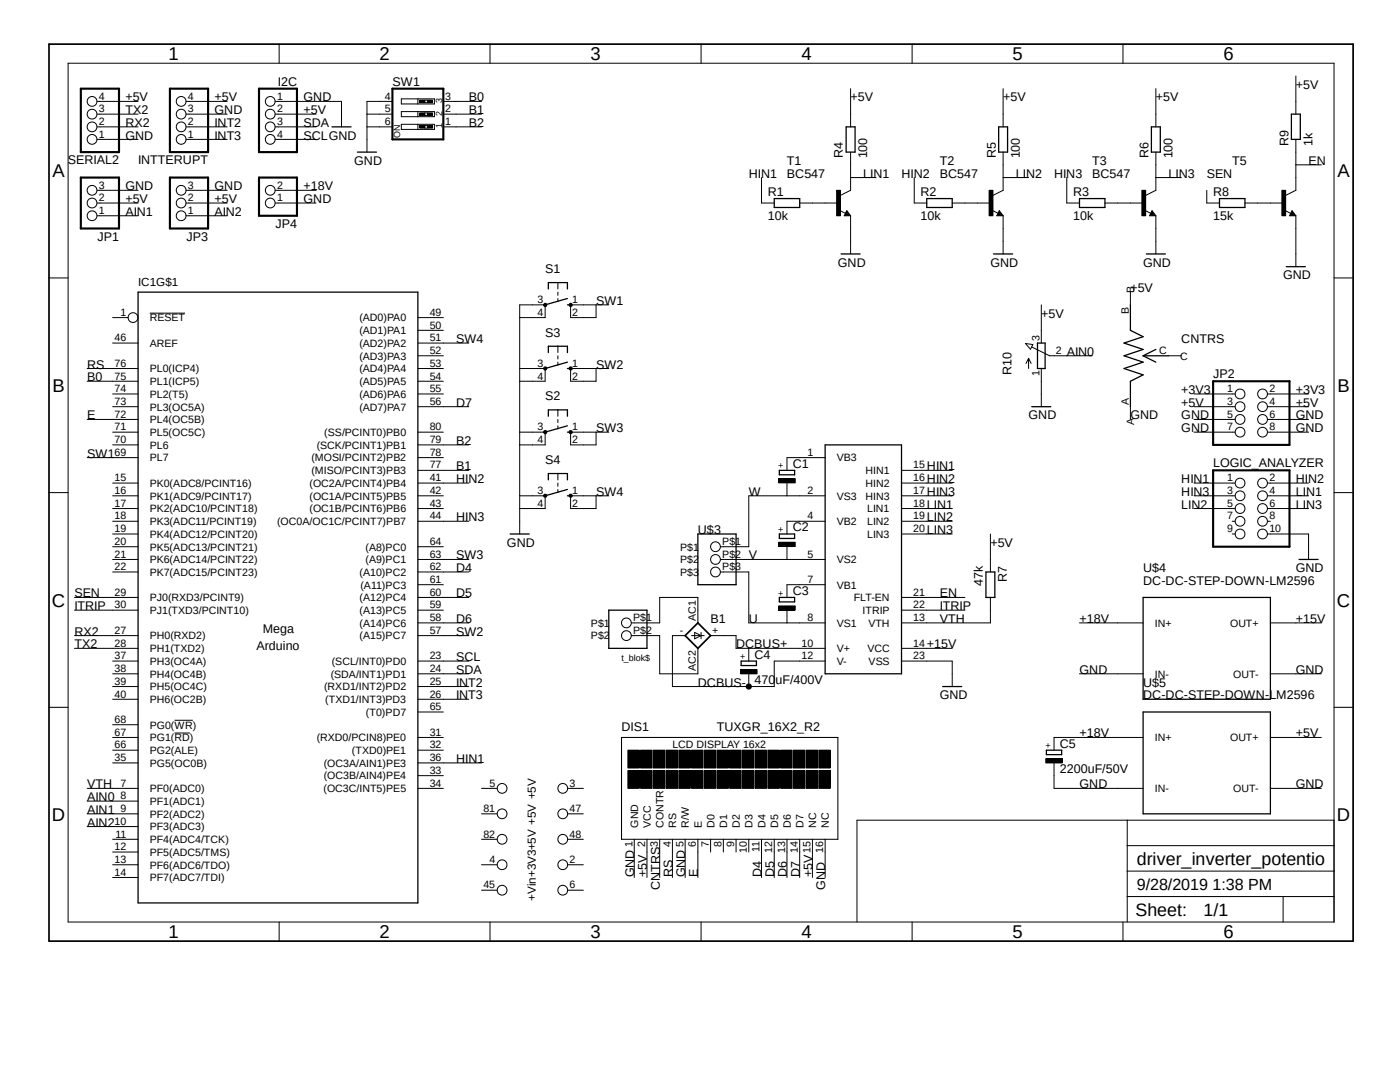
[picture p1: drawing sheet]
<svg xmlns="http://www.w3.org/2000/svg" width="279mm" height="216mm" viewBox="0 0 279 216" stroke-linecap="round" stroke-linejoin="round" font-family="sans-serif">
<path d="M9.2 8.4l261.2 179.9M270.4 8.4l-261.2 179.9" fill="none" stroke="#fff" stroke-width=".2"/>
<g fill="none" stroke="#000" stroke-width=".25">
<path d="M66.3 25.3h3.8M71.3 30.4h3.8M154.5 39.6h5.1v1.8h-5.1zM168.9 25.3h1.7v5.1h-1.7zM185 39.6h5v1.8h-5zM199.3 25.3h1.8v5.1h-1.8zM215.4 39.6h5.1v1.8h-5.1zM229.8 25.3h1.8v5.1h-1.8zM243.4 39.6h5.1v1.8h-5.1zM257.7 22.8h1.8v5h-1.8zM27.6 58.3h55.8v121.9h-55.8zM109.4 57.7v-1.3h3.8v1.3"/>
<path d="M113.2 59.6l-4.4 1.2M167.9 50.7h3.8M169 42.5l.1 .3h-.4l.3-.5 .5 .6h-.8M198.3 50.7h3.8M199.4 42.5l.2 .3h-.4l.2-.5 .5 .6h-.7M228.8 50.7h3.8M229.9 42.5l.1 .3h-.3l.2-.5 .5 .6h-.7M256.7 53.2h3.8M257.9 42.5l.1 .3h-.4l.3-.5 .5 .6h-.8M109.4 70.4v-1.3h3.8v1.3M113.2 73.5h.7M113.2 60.8h.7"/>
<path d="M113.2 72.3l-4.4 1.2M207.1 68.5h1.5v5h-1.5zM225.6 60.8v5.1l2.5 1.3-3.8 1.3 3.8 1.2-3.8 1.3 3.8 1.3-3.8 1.2 3.8 1.3-2.5 1.3v5.1M228.1 71h5.1M228.1 71l2.6 1.3M230.7 69.7l-2.6 1.3M109.4 83.1v-1.3h3.8v1.3M109.4 95.8v-1.3h3.8v1.3M113.2 86.2h.7M113.2 85l-4.4 1.2M113.2 98.9h.7M113.2 97.7l-4.4 1.2"/>
<path d="M155.5 93.9h3.1v.8h-3.1zM164.7 88.8h15.2v45.7h-15.2zM205.9 81.2h3.8M101.8 106.6h3.8M139.3 106.6h7.6v10.1h-7.6zM155.5 106.6h3.1v.8h-3.1zM155.5 119.2h3.1v.9h-3.1zM196.8 114.1h1.7v5.1h-1.7zM228.1 119.2h25.4v20.3h-25.4zM259.2 111.6h3.9M121.5 121.8h7.6v7.6h-7.6zM147.9 131.9h3.1v.9h-3.1z"/>
<path d="M188.1 137h3.8M208.8 149.7h3.1v.9h-3.1zM228.1 142.1h25.4v20.3h-25.4z"/>
</g>
<g fill="none" stroke="#000" stroke-width=".2">
<path d="M13.6 12.6h252.6v171.4h-252.6zM55.7 8.8v3.8M80.1 19.7h6.6v1h-6.6zM83.4 19.7v1M83.8 20h1v.5h-1zM84.8 20h.5M85.3 20h1v.5h-1zM97.8 8.8v3.8M139.9 8.8v3.8M169.8 17.7v7.6M182 8.8v3.8M200.2 17.7v7.6"/>
<path d="M224.1 8.8v3.8M230.7 17.7v7.6M258.6 15.2v7.6M19.4 27.8h8.2M19.4 25.3h8.2M19.4 22.8h8.2M19.4 20.2h8.2M19.4 38h8.2M37.1 27.8h8.2M37.1 25.3h8.2M37.1 22.8h8.2M37.1 20.2h8.2"/>
<path d="M37.1 38h8.2M54.9 27.8h8.2M54.9 25.3h8.2M54.9 22.8h8.2M54.9 20.2h13.3v5.1M54.9 38h8.2M73.2 25.3h5.1M73.2 22.8h5.1M78.3 20.2h-5.1v10.2M80.1 22.3h6.6v1h-6.6zM80.1 24.8h6.6v1h-6.6zM83.4 22.3v1"/>
<path d="M83.4 24.8v1M83.8 22.5h1v.5h-1zM83.8 25.1h1v.5h-1zM84.8 20.5h.5M84.8 22.5h.5M84.8 23h.5M84.8 25.1h.5M84.8 25.6h.5M85.3 22.5h1v.5h-1zM85.3 25.1h1v.5h-1zM88.5 25.3h7.6M88.5 22.8h7.6"/>
<path d="M88.5 20.2h7.6M152 35.4v5.1h2.5M167 38h.7v5.1h-.7zM169.8 30.4v7.6l-2.1 1M169.8 35.4h5M182.5 35.4v5.1h2.5M197.4 38h.8v5.1h-.8zM200.2 30.4v7.6l-2 1M200.2 35.4h5.1M212.9 35.4v5.1h2.5M227.9 38h.7v5.1h-.7zM230.7 30.4v7.6l-2.1 1"/>
<path d="M230.7 35.4h5.1M240.8 38v2.5h2.6M255.8 38h.8v5.1h-.8zM258.6 27.8v10.2l-2 1M258.6 32.9h5.1M9.8 55.5h3.8M19.4 43.1h8.2M19.4 40.5h8.2M37.1 43.1h8.2M37.1 40.5h8.2M54.9 40.5h8.2M111.3 56.4v1.3"/>
<path d="M111.3 58.3v.6M111.3 59.6v.6M159.6 40.5h7.6M167.5 42l1.2 .6M169 42l.8 1.1h-1.3zM169.8 43.1v7.6M190 40.5h7.7M198 42l1.2 .6M199.4 42l.8 1.1h-1.3zM200.2 43.1v7.6M220.5 40.5h7.6M225.6 58.3v2.5"/>
<path d="M228.4 42l1.3 .6M229.9 42l.8 1.1h-1.3zM230.7 43.1v7.6M248.5 40.5h7.6M256.4 42l1.2 .6M257.9 42l.7 1.1h-1.3zM258.6 43.1v10.1M266.2 55.5h3.8M17.4 76.1h10.2M17.4 73.5h10.2M22.5 78.6h5.1M22.5 68.5h5.1"/>
<path d="M22.5 63.4h3.1M29.9 62.5h7M83.4 78.6h5.1M83.4 76.1h5.1M83.4 73.5h5.1M83.4 71h5.1M83.4 68.5h10.2M83.4 65.9h5.1M83.4 63.4h5.1M103.7 73.5h5.1v2.6h-5.1M103.7 63.4h5.1v-2.6h-5.1v45.8M108.6 60.6l.2-.1 .3 .1v.5h-.5l-.1-.3z"/>
<path d="M108.6 73.3h.5v.4l-.3 .2-.2-.2-.1-.2zM111.3 69.1v1.3M111.3 71v.6M111.3 72.3v.6M113.7 60.6l.2-.1 .2 .1v.5h-.4l-.2-.3zM113.7 73.3h.4v.4l-.2 .2-.2-.2-.2-.2zM119 73.5v2.6h-5.1v-2.6h7.6M119 60.8v2.6h-5.1v-2.6h7.6M204.6 68.5l1.5 .2-.4 1zM205.3 71.5v2M205.3 71.5l-.5 1M205.3 71.5l.5 1"/>
<path d="M206 69.3l3.5 1.7h8.5M207.8 60.8v7.7M207.8 73.5v7.7M233.2 71h2.6M238.3 78.6h8.2M253 78.6h8.2M9.8 98.3h3.8M17.4 83.7h10.2M17.4 91.3h10.2M22.5 96.4h5.1M22.5 98.9h5.1M22.5 81.2h5.1"/>
<path d="M22.5 88.8h5.1M22.5 86.2h5.1M83.4 93.9h10.2M83.4 96.4h10.2M83.4 98.9h5.1M83.4 81.2h10.2M83.4 88.8h10.2M83.4 86.2h5.1M83.4 91.3h5.1M103.7 98.9h5.1v2.6h-5.1M103.7 86.2h5.1v2.6h-5.1M108.6 86h.5v.4l-.3 .2-.2-.2-.1-.2z"/>
<path d="M108.6 98.7h.5v.4h-.5l-.1-.2zM111.3 81.8v1.3M111.3 83.7v.6M111.3 85v.6M111.3 94.5v1.3M111.3 96.4v.6M111.3 97.7v.6M113.7 86h.4v.4l-.2 .2-.2-.2-.2-.2zM113.7 98.7h.4v.4h-.4l-.2-.2zM119 98.9v2.6h-5.1v-2.6h7.6M119 86.2v2.6h-5.1v-2.6h7.6M155.4 95.5h3.3v.9h-3.3z"/>
<path d="M157.1 96.4v2.5M164.7 98.9h-15.3v10.2h-5.6M164.7 91.3h-7.6v2.6M179.9 93.9h10.1M179.9 96.4h10.1M179.9 98.9h10.1M225.6 81.2v2.5M238.3 96.4h8.2M238.3 98.9h8.2M238.3 81.2h8.2M238.3 86.2h8.2M238.3 83.7h8.2"/>
<path d="M253 96.4h8.2M253 98.9h8.2M253 81.2h8.2M253 86.2h8.2M253 83.7h8.2M266.2 98.3h3.8M14.9 119.2h12.7M22.5 101.5h5.1M22.5 104h5.1M22.5 106.6h5.1M22.5 109.1h5.1M22.5 111.6h5.1"/>
<path d="M22.5 114.1h5.1M83.4 101.5h5.1M83.4 104h10.2M83.4 119.2h10.2M83.4 109.1h5.1M83.4 111.6h10.2M83.4 114.1h10.2M83.4 116.7h5.1M143.8 111.6h20.9M143.8 114.1h5.6v10.2h15.3M155.4 108.2h3.3v.9h-3.3zM157.1 109.1v2.5"/>
<path d="M164.7 104h-7.6v2.6M164.7 116.7h-7.6v2.5M179.9 101.5h10.1M179.9 104h10.1M179.9 119.2h12.7M179.9 106.6h10.1M197.7 119.2v5.1h-17.8M197.7 106.6v7.5M238.3 101.5h8.2M245.9 104h.6M245.9 106.6h.6M253 101.5h8.2"/>
<path d="M253 104h.5M253 106.6h8.2v5M14.9 126.8h12.7M14.9 129.4h12.7M14.9 121.8h12.7M22.5 134.5h5.1M22.5 137h5.1M22.5 139.5h5.1M22.5 131.9h5.1M83.4 126.8h10.2M83.4 134.5h10.2M83.4 137h10.2"/>
<path d="M83.4 139.5h10.2M83.4 121.8h5.1M83.4 124.3h10.2M83.4 131.9h10.2M126 126.8h5.7v7.7h7.6v-5.1M126 124.3h5.7v-5.1h7.6v5.1M136.7 126.8h-2.5v10.2h20.3v-5.1h10.2M138 126.8h2.5M138.6 126.2l1.3 .6-1.3 .7zM139.9 126.2v1.3M141.8 126.8h5.1v2.6h17.8M147.8 133.6h3.3v.9h-3.3z"/>
<path d="M149.4 129.4v2.5M149.4 134.5v2.5M155.4 120.9h3.3v.9h-3.3zM157.1 121.8v2.5M179.9 129.4h10.1M179.9 121.8h12.7M179.9 131.9h10.1v5.1M215.4 134.5h12.7M215.4 124.3h12.7M253.5 134.5h10.2M253.5 124.3h10.2M9.8 141.1h3.8"/>
<path d="M17.4 157.3h10.2M17.4 159.9h10.2M22.5 147.2h5.1M22.5 149.7h5.1M22.5 152.2h5.1M22.5 144.6h5.1M34.8 143.7h3.7M34.8 146.3h3.1M83.4 157.3h5.1M83.4 142.1h5.1M83.4 147.2h5.1M83.4 149.7h5.1"/>
<path d="M83.4 152.2h12.7M83.4 154.8h5.1M96.1 157.3h3.1M113.3 157.3h3.1M125.3 149.7h2.3v3.5h-2.3zM125.3 153.8h2.3v3.5h-2.3zM127.8 149.7h2.3v3.5h-2.3zM127.8 153.8h2.3v3.5h-2.3zM130.4 149.7h2.3v3.5h-2.3zM130.4 153.8h2.3v3.5h-2.3zM132.9 149.7h2.3v3.5h-2.3zM132.9 153.8h2.3v3.5h-2.3z"/>
<path d="M135.5 149.7h2.3v3.5h-2.3zM135.5 153.8h2.3v3.5h-2.3zM138 149.7h2.3v3.5h-2.3zM138 153.8h2.3v3.5h-2.3zM140.5 149.7h2.3v3.5h-2.3zM140.5 153.8h2.3v3.5h-2.3zM143.1 149.7h2.3v3.5h-2.3zM143.1 153.8h2.3v3.5h-2.3zM145.6 149.7h2.3v3.5h-2.3zM145.6 153.8h2.3v3.5h-2.3zM148.2 149.7h2.3v3.5h-2.3zM148.2 153.8h2.3v3.5h-2.3z"/>
<path d="M150.7 149.7h2.3v3.5h-2.3zM150.7 153.8h2.3v3.5h-2.3zM153.2 149.7h2.3v3.5h-2.3zM153.2 153.8h2.3v3.5h-2.3zM155.8 149.7h2.3v3.5h-2.3zM155.8 153.8h2.3v3.5h-2.3zM158.3 149.7h2.3v3.5h-2.3zM158.3 153.8h2.3v3.5h-2.3zM160.9 149.7h2.3v3.5h-2.3zM160.9 153.8h2.3v3.5h-2.3zM163.4 149.7h2.3v3.5h-2.3zM163.4 153.8h2.3v3.5h-2.3z"/>
<path d="M208.7 151.4h3.3v.8h-3.3zM210.4 152.2v5.1h17.7M228.1 147.2h-17.7v2.5M253.5 157.3h10.2M253.5 147.2h10.2M266.2 141.1h3.8M17.4 164.9h10.2M17.4 162.4h10.2M22.5 167.5h5.1M22.5 170h5.1M22.5 172.6h5.1M22.5 175.1h5.1"/>
<path d="M96.1 167.5h3.1M96.1 162.4h3.1M96.1 172.6h3.1M96.1 177.6h3.1M113.3 167.5h3.1M113.3 162.4h3.1M113.3 172.6h3.1M113.3 177.6h3.1M126.6 167.5v7.6M129.1 167.5v7.6M131.7 167.5v7.6M134.2 167.5v7.6"/>
<path d="M136.7 167.5v7.6M139.3 167.5v7.6M141.8 167.5v2.5M144.4 167.5v2.5M146.9 167.5v2.5M149.4 167.5v2.5M152 167.5v7.6M154.5 167.5v7.6M157.1 167.5v7.6M159.6 167.5v7.6M162.1 167.5v7.6M164.7 167.5v7.6"/>
<path d="M225 178.9h41.2M225 163.7v20.3M225 173.8h41.2M225 168.7h41.2M256.1 178.9v5.1M266.2 163.7h-95.2v20.3M55.7 184v3.8M97.8 184v3.8M139.9 184v3.8M182 184v3.8M224.1 184v3.8"/>
<circle cx="18.4" cy="27.8" r=".98"/>
<circle cx="18.4" cy="20.2" r=".98"/>
<circle cx="18.4" cy="38" r=".98"/>
<circle cx="18.4" cy="22.8" r=".98"/>
<circle cx="18.4" cy="25.3" r=".98"/>
<circle cx="36.1" cy="22.8" r=".98"/>
<circle cx="36.1" cy="20.2" r=".98"/>
<circle cx="36.1" cy="27.8" r=".98"/>
<circle cx="36.1" cy="25.3" r=".98"/>
<circle cx="36.1" cy="38" r=".98"/>
<circle cx="53.9" cy="25.3" r=".98"/>
<circle cx="53.9" cy="22.8" r=".98"/>
<circle cx="53.9" cy="27.8" r=".98"/>
<circle cx="53.9" cy="20.2" r=".98"/>
<circle cx="53.9" cy="38" r=".98"/>
<circle cx="18.4" cy="43.1" r=".98"/>
<circle cx="18.4" cy="40.5" r=".98"/>
<circle cx="36.1" cy="43.1" r=".98"/>
<circle cx="36.1" cy="40.5" r=".98"/>
<circle cx="53.9" cy="40.5" r=".98"/>
<circle cx="26.5" cy="63.4" r=".98"/>
<circle cx="247.5" cy="78.6" r=".98"/>
<circle cx="252" cy="78.6" r=".98"/>
<circle cx="247.5" cy="98.9" r=".98"/>
<circle cx="247.5" cy="86.2" r=".98"/>
<circle cx="247.5" cy="96.4" r=".98"/>
<circle cx="247.5" cy="83.7" r=".98"/>
<circle cx="247.5" cy="81.2" r=".98"/>
<circle cx="252" cy="98.9" r=".98"/>
<circle cx="252" cy="86.2" r=".98"/>
<circle cx="252" cy="83.7" r=".98"/>
<circle cx="252" cy="96.4" r=".98"/>
<circle cx="252" cy="81.2" r=".98"/>
<circle cx="142.8" cy="111.6" r=".98"/>
<circle cx="142.8" cy="114.1" r=".98"/>
<circle cx="142.8" cy="109.1" r=".98"/>
<circle cx="247.5" cy="104" r=".98"/>
<circle cx="247.5" cy="106.6" r=".98"/>
<circle cx="247.5" cy="101.5" r=".98"/>
<circle cx="252" cy="104" r=".98"/>
<circle cx="252" cy="106.6" r=".98"/>
<circle cx="252" cy="101.5" r=".98"/>
<circle cx="125" cy="126.8" r=".98"/>
<circle cx="125" cy="124.3" r=".98"/>
<circle cx="149.4" cy="137" r=".51"/>
<circle cx="100.2" cy="157.3" r=".98"/>
<circle cx="112.3" cy="157.3" r=".98"/>
<circle cx="100.2" cy="167.5" r=".98"/>
<circle cx="100.2" cy="162.4" r=".98"/>
<circle cx="100.2" cy="172.5" r=".98"/>
<circle cx="100.2" cy="177.6" r=".98"/>
<circle cx="112.3" cy="172.5" r=".98"/>
<circle cx="112.3" cy="177.6" r=".98"/>
<circle cx="112.3" cy="162.4" r=".98"/>
<circle cx="112.3" cy="167.5" r=".98"/>
</g>
<g fill="#000">
<path d="M83.8 20h1v.5h-1z" fill-rule="evenodd"/>
<path d="M85.3 20h1v.5h-1z" fill-rule="evenodd"/>
<path d="M83.8 22.5h1v.5h-1z" fill-rule="evenodd"/>
<path d="M83.8 25.1h1v.5h-1z" fill-rule="evenodd"/>
<path d="M85.3 22.5h1v.5h-1z" fill-rule="evenodd"/>
<path d="M85.3 25.1h1v.5h-1z" fill-rule="evenodd"/>
<path d="M167 38h.7v5.1h-.7z" fill-rule="evenodd"/>
<path d="M197.4 38h.8v5.1h-.8z" fill-rule="evenodd"/>
<path d="M227.9 38h.7v5.1h-.7z" fill-rule="evenodd"/>
<path d="M255.8 38h.8v5.1h-.8z" fill-rule="evenodd"/>
<path d="M108.6 60.6l.2-.1 .3 .1v.5h-.5l-.1-.3z" fill-rule="evenodd"/>
<path d="M108.6 73.3h.5v.4l-.3 .2-.2-.2-.1-.2z" fill-rule="evenodd"/>
<path d="M113.7 60.6l.2-.1 .2 .1v.5h-.4l-.2-.3z" fill-rule="evenodd"/>
<path d="M113.7 73.3h.4v.4l-.2 .2-.2-.2-.2-.2z" fill-rule="evenodd"/>
<path d="M108.6 86h.5v.4l-.3 .2-.2-.2-.1-.2z" fill-rule="evenodd"/>
<path d="M108.6 98.7h.5v.4h-.5l-.1-.2z" fill-rule="evenodd"/>
<path d="M113.7 86h.4v.4l-.2 .2-.2-.2-.2-.2z" fill-rule="evenodd"/>
<path d="M113.7 98.7h.4v.4h-.4l-.2-.2z" fill-rule="evenodd"/>
<path d="M155.4 95.5h3.3v.9h-3.3z" fill-rule="evenodd"/>
<path d="M155.4 108.2h3.3v.9h-3.3z" fill-rule="evenodd"/>
<path d="M147.8 133.6h3.3v.9h-3.3z" fill-rule="evenodd"/>
<path d="M155.4 120.9h3.3v.9h-3.3z" fill-rule="evenodd"/>
<path d="M125.3 149.7h2.3v3.5h-2.3z" fill-rule="evenodd"/>
<path d="M125.3 153.8h2.3v3.5h-2.3z" fill-rule="evenodd"/>
<path d="M127.8 149.7h2.3v3.5h-2.3z" fill-rule="evenodd"/>
<path d="M127.8 153.8h2.3v3.5h-2.3z" fill-rule="evenodd"/>
<path d="M130.4 149.7h2.3v3.5h-2.3z" fill-rule="evenodd"/>
<path d="M130.4 153.8h2.3v3.5h-2.3z" fill-rule="evenodd"/>
<path d="M132.9 149.7h2.3v3.5h-2.3z" fill-rule="evenodd"/>
<path d="M132.9 153.8h2.3v3.5h-2.3z" fill-rule="evenodd"/>
<path d="M135.5 149.7h2.3v3.5h-2.3z" fill-rule="evenodd"/>
<path d="M135.5 153.8h2.3v3.5h-2.3z" fill-rule="evenodd"/>
<path d="M138 149.7h2.3v3.5h-2.3z" fill-rule="evenodd"/>
<path d="M138 153.8h2.3v3.5h-2.3z" fill-rule="evenodd"/>
<path d="M140.5 149.7h2.3v3.5h-2.3z" fill-rule="evenodd"/>
<path d="M140.5 153.8h2.3v3.5h-2.3z" fill-rule="evenodd"/>
<path d="M143.1 149.7h2.3v3.5h-2.3z" fill-rule="evenodd"/>
<path d="M143.1 153.8h2.3v3.5h-2.3z" fill-rule="evenodd"/>
<path d="M145.6 149.7h2.3v3.5h-2.3z" fill-rule="evenodd"/>
<path d="M145.6 153.8h2.3v3.5h-2.3z" fill-rule="evenodd"/>
<path d="M148.2 149.7h2.3v3.5h-2.3z" fill-rule="evenodd"/>
<path d="M148.2 153.8h2.3v3.5h-2.3z" fill-rule="evenodd"/>
<path d="M150.7 149.7h2.3v3.5h-2.3z" fill-rule="evenodd"/>
<path d="M150.7 153.8h2.3v3.5h-2.3z" fill-rule="evenodd"/>
<path d="M153.2 149.7h2.3v3.5h-2.3z" fill-rule="evenodd"/>
<path d="M153.2 153.8h2.3v3.5h-2.3z" fill-rule="evenodd"/>
<path d="M155.8 149.7h2.3v3.5h-2.3z" fill-rule="evenodd"/>
<path d="M155.8 153.8h2.3v3.5h-2.3z" fill-rule="evenodd"/>
<path d="M158.3 149.7h2.3v3.5h-2.3z" fill-rule="evenodd"/>
<path d="M158.3 153.8h2.3v3.5h-2.3z" fill-rule="evenodd"/>
<path d="M160.9 149.7h2.3v3.5h-2.3z" fill-rule="evenodd"/>
<path d="M160.9 153.8h2.3v3.5h-2.3z" fill-rule="evenodd"/>
<path d="M163.4 149.7h2.3v3.5h-2.3z" fill-rule="evenodd"/>
<path d="M163.4 153.8h2.3v3.5h-2.3z" fill-rule="evenodd"/>
<path d="M208.7 151.4h3.3v.8h-3.3z" fill-rule="evenodd"/>
<circle cx="149.4" cy="137" r=".51"/>
</g>
<path d="M16.1 17.7h7.6v12.7h-7.6zM33.9 17.7h7.6v12.7h-7.6zM51.7 17.7h7.6v12.7h-7.6zM78.3 17.7h10.2v10.1h-10.2zM16.1 35.4h7.6v10.2h-7.6zM33.9 35.4h7.6v10.2h-7.6zM51.7 35.4h7.6v7.7h-7.6zM242.1 76.1h15.2v12.7h-15.2zM242.1 93.9h15.2v15.2h-15.2z" fill="none" stroke="#000" stroke-width=".42"/>
<path d="M9.8 8.8h260.2v179h-260.2zM136.7 126.8l2.6-2.5 2.5 2.5-2.5 2.6z" fill="none" stroke="#000" stroke-width=".34"/>
<path d="M124 147.2h43.2v20.3h-43.2z" fill="none" stroke="#000" stroke-width=".21"/>
<g font-size="3.7">
<text x="33.6" y="12">1</text>
<text x="75.7" y="12">2</text>
<text x="117.9" y="12">3</text>
<text x="159.9" y="12">4</text>
<text x="202.1" y="12">5</text>
<text x="244.2" y="12">6</text>
<text x="10.5" y="35.3">A</text>
<text x="266.9" y="35.3">A</text>
<text x="10.5" y="78.2">B</text>
<text x="266.9" y="78.2">B</text>
<text x="10.4" y="121">C</text>
<text x="266.8" y="121">C</text>
<text x="10.4" y="163.9">D</text>
<text x="266.8" y="163.9">D</text>
<text x="33.6" y="187.2">1</text>
<text x="75.7" y="187.2">2</text>
<text x="117.9" y="187.2">3</text>
<text x="159.9" y="187.2">4</text>
<text x="202.1" y="187.2">5</text>
<text x="244.2" y="187.2">6</text>
</g>
<g font-size="3.6">
<text x="226.9" y="172.6">driver_inverter_potentio</text>
<text x="226.6" y="182.8">Sheet:</text>
<text x="240.2" y="182.7">1/1</text>
</g>
<text font-size="3.2" x="226.9" y="177.6">9/28/2019 1:38 PM</text>
<g font-size="2.5">
<text x="55.5" y="17.1">I2C</text>
<text x="78.3" y="17.1">SW1</text>
<text x="258.6" y="17.7">+5V</text>
<text x="25" y="20.2">+5V</text>
<text x="25" y="22.8">TX2</text>
<text x="42.8" y="22.8">GND</text>
<text x="42.8" y="20.2">+5V</text>
<text x="60.6" y="20.2">GND</text>
<text x="60.6" y="22.8">+5V</text>
<text x="93.6" y="20.2">B0</text>
<text x="93.6" y="22.8">B1</text>
<text x="169.8" y="20.2">+5V</text>
<text x="200.2" y="20.2">+5V</text>
<text x="230.7" y="20.2">+5V</text>
<text x="25" y="27.9">GND</text>
<text x="25" y="25.3">RX2</text>
<text x="42.8" y="25.3">INT2</text>
<text x="42.8" y="27.9">INT3</text>
<text x="60.6" y="27.9">SCLGND</text>
<text x="60.6" y="25.3">SDA</text>
<text x="93.6" y="25.3">B2</text>
<text x="257.1" y="29.1" transform="rotate(-90 257.1 29.1)">R9</text>
<text x="261.9" y="29.1" transform="rotate(-90 261.9 29.1)">1k</text>
<text x="13.5" y="32.8">SERIAL2</text>
<text x="27.6" y="32.8">INTTERUPT</text>
<text x="70.7" y="32.9">GND</text>
<text x="149.4" y="35.4">HIN1</text>
<text x="157.1" y="35.4">BC547</text>
<text x="157.1" y="32.9">T1</text>
<text x="168.2" y="31.6" transform="rotate(-90 168.2 31.6)">R4</text>
<text x="172.3" y="35.4">LIN1</text>
<text x="173.1" y="31.6" transform="rotate(-90 173.1 31.6)">100</text>
<text x="179.9" y="35.4">HIN2</text>
<text x="187.5" y="35.4">BC547</text>
<text x="187.5" y="32.9">T2</text>
<text x="198.7" y="31.6" transform="rotate(-90 198.7 31.6)">R5</text>
<text x="202.7" y="35.4">LIN2</text>
<text x="203.5" y="31.6" transform="rotate(-90 203.5 31.6)">100</text>
<text x="210.4" y="35.4">HIN3</text>
<text x="218" y="35.4">BC547</text>
<text x="218" y="32.9">T3</text>
<text x="229.2" y="31.6" transform="rotate(-90 229.2 31.6)">R6</text>
<text x="233.2" y="35.4">LIN3</text>
<text x="234" y="31.6" transform="rotate(-90 234 31.6)">100</text>
<text x="240.8" y="35.4">SEN</text>
<text x="245.9" y="32.9">T5</text>
<text x="261.2" y="32.9">EN</text>
<text x="25" y="38">GND</text>
<text x="25" y="40.5">+5V</text>
<text x="42.8" y="38">GND</text>
<text x="42.8" y="40.5">+5V</text>
<text x="60.6" y="40.5">GND</text>
<text x="60.6" y="38">+18V</text>
<text x="153.2" y="39">R1</text>
<text x="183.7" y="39">R2</text>
<text x="214.2" y="39">R3</text>
<text x="242.1" y="39">R8</text>
<text x="25" y="43.1">AIN1</text>
<text x="42.8" y="43.1">AIN2</text>
<text x="55" y="45.5">JP4</text>
<text x="153.2" y="43.8">10k</text>
<text x="183.7" y="43.8">10k</text>
<text x="214.2" y="43.8">10k</text>
<text x="242.1" y="43.8">15k</text>
<text x="19.4" y="48">JP1</text>
<text x="37.2" y="48">JP3</text>
<text x="167.2" y="53.2">GND</text>
<text x="197.7" y="53.2">GND</text>
<text x="228.1" y="53.2">GND</text>
<text x="108.8" y="54.5">S1</text>
<text x="225.6" y="58.3">+5V</text>
<text x="256.1" y="55.8">GND</text>
<text x="119" y="60.8">SW1</text>
<text x="207.8" y="63.4">+5V</text>
<text x="91" y="68.5">SW4</text>
<text x="108.8" y="67.2">S3</text>
<text x="212.9" y="71">AIN0</text>
<text x="235.8" y="68.5">CNTRS</text>
<text x="17.4" y="73.5">RS</text>
<text x="17.4" y="76.1">B0</text>
<text x="119" y="73.5">SW2</text>
<text x="201.8" y="74.8" transform="rotate(-90 201.8 74.8)">R10</text>
<text x="242.1" y="75.4">JP2</text>
<text x="17.4" y="83.7">E</text>
<text x="91" y="81.2">D7</text>
<text x="108.8" y="79.9">S2</text>
<text x="205.3" y="83.7">GND</text>
<text x="225.6" y="83.7">GND</text>
<text x="235.8" y="83.7">GND</text>
<text x="235.8" y="81.2">+5V</text>
<text x="235.8" y="78.6">+3V3</text>
<text x="258.6" y="83.7">GND</text>
<text x="258.6" y="81.2">+5V</text>
<text x="258.6" y="78.6">+3V3</text>
<text x="91" y="88.8">B2</text>
<text x="119" y="86.2">SW3</text>
<text x="235.8" y="86.2">GND</text>
<text x="258.6" y="86.2">GND</text>
<text x="17.4" y="91.3">SW1</text>
<text x="91" y="93.9">B1</text>
<text x="108.8" y="92.6">S4</text>
<text x="158.2" y="93.3">C1</text>
<text x="185" y="93.9">HIN1</text>
<text x="242.1" y="93.2">LOGIC_ANALYZER</text>
<text x="91" y="96.4">HIN2</text>
<text x="119" y="98.9">SW4</text>
<text x="149.4" y="98.9">W</text>
<text x="185" y="101.5">LIN1</text>
<text x="185" y="96.4">HIN2</text>
<text x="185" y="98.9">HIN3</text>
<text x="235.8" y="101.5">LIN2</text>
<text x="235.8" y="96.4">HIN1</text>
<text x="235.8" y="98.9">HIN3</text>
<text x="258.6" y="98.9">LIN1</text>
<text x="258.6" y="101.5">LIN3</text>
<text x="258.6" y="96.4">HIN2</text>
<text x="91" y="104">HIN3</text>
<text x="139.3" y="106.6">U$3</text>
<text x="158.2" y="106">C2</text>
<text x="185" y="104">LIN2</text>
<text x="185" y="106.6">LIN3</text>
<text x="91" y="111.6">SW3</text>
<text x="101.2" y="109.1">GND</text>
<text x="149.4" y="111.6">V</text>
<text x="197.7" y="109.1">+5V</text>
<text x="14.9" y="119.2">SEN</text>
<text x="91" y="114.2">D4</text>
<text x="91" y="119.2">D5</text>
<text x="158.2" y="118.7">C3</text>
<text x="187.5" y="119.2">EN</text>
<text x="196.1" y="117" transform="rotate(-90 196.1 117)">47k</text>
<text x="201" y="116.1" transform="rotate(-90 201 116.1)">R7</text>
<text x="228.1" y="116.7">DC-DC-STEP-DOWN-LM2596</text>
<text x="228.1" y="114.2">U$4</text>
<text x="258.6" y="114.2">GND</text>
<text x="14.9" y="121.8">ITRIP</text>
<text x="91" y="124.3">D6</text>
<text x="141.8" y="124.3">B1</text>
<text x="149.4" y="124.3">U</text>
<text x="187.5" y="124.3">VTH</text>
<text x="187.5" y="121.8">ITRIP</text>
<text x="215.4" y="124.3">+18V</text>
<text x="258.6" y="124.3">+15V</text>
<text x="14.9" y="129.4">TX2</text>
<text x="14.9" y="126.8">RX2</text>
<text x="51.2" y="129.6">Arduino</text>
<text x="52.5" y="126.3">Mega</text>
<text x="91" y="131.9">SCL</text>
<text x="91" y="126.8">SW2</text>
<text x="146.9" y="129.4">DCBUS+</text>
<text x="150.6" y="131.4">C4</text>
<text x="185" y="129.4">+15V</text>
<text x="91" y="134.5">SDA</text>
<text x="91" y="137">INT2</text>
<text x="139.3" y="137">DCBUS-</text>
<text x="150.6" y="136.5">470uF/400V</text>
<text x="215.4" y="134.5">GND</text>
<text x="228.1" y="137">U$5</text>
<text x="258.6" y="134.5">GND</text>
<text x="91" y="139.5">INT3</text>
<text x="187.5" y="139.5">GND</text>
<text x="228.1" y="139.5">DC-DC-STEP-DOWN-LM2596</text>
<text x="124" y="145.9">DIS1</text>
<text x="143.1" y="145.9">TUXGR_16X2_R2</text>
<text x="211.5" y="149.2">C5</text>
<text x="215.4" y="147.2">+18V</text>
<text x="258.6" y="147.2">+5V</text>
<text x="91" y="152.2">HIN1</text>
<text x="211.5" y="154.3">2200uF/50V</text>
<text x="17.4" y="157.3">VTH</text>
<text x="17.4" y="159.8">AIN0</text>
<text x="215.4" y="157.3">GND</text>
<text x="258.6" y="157.3">GND</text>
<text x="17.4" y="162.4">AIN1</text>
<text x="17.4" y="164.9">AIN2</text>
<text x="126.6" y="175.1" transform="rotate(-90 126.6 175.1)">GND</text>
<text x="129.1" y="175.1" transform="rotate(-90 129.1 175.1)">+5V</text>
<text x="131.7" y="177.6" transform="rotate(-90 131.7 177.6)">CNTRS</text>
<text x="134.2" y="175.1" transform="rotate(-90 134.2 175.1)">RS</text>
<text x="136.7" y="175.1" transform="rotate(-90 136.7 175.1)">GND</text>
<text x="139.3" y="175.1" transform="rotate(-90 139.3 175.1)">E</text>
<text x="152" y="175.1" transform="rotate(-90 152 175.1)">D4</text>
<text x="154.5" y="175.1" transform="rotate(-90 154.5 175.1)">D5</text>
<text x="157.1" y="175.1" transform="rotate(-90 157.1 175.1)">D6</text>
<text x="159.6" y="175.1" transform="rotate(-90 159.6 175.1)">D7</text>
<text x="162.1" y="175.1" transform="rotate(-90 162.1 175.1)">+5V</text>
<text x="164.7" y="177.6" transform="rotate(-90 164.7 177.6)">GND</text>
</g>
<g font-size="2.3">
<text x="27.6" y="57">IC1G$1</text>
<text x="106.9" y="179.7" transform="rotate(-90 106.9 179.7)">+Vin+3V3+5V +5V +5V</text>
</g>
<g font-size="2.1">
<text x="19.7" y="22.4">3</text>
<text x="19.7" y="19.9">4</text>
<text x="37.5" y="22.4">3</text>
<text x="37.5" y="19.9">4</text>
<text x="55.3" y="19.9">1</text>
<text x="55.3" y="22.4">2</text>
<text x="76.8" y="19.9">4</text>
<text x="76.8" y="22.4">5</text>
<text x="88.9" y="22.4">2</text>
<text x="88.9" y="19.9">3</text>
<text x="19.7" y="27.5">1</text>
<text x="19.7" y="24.9">2</text>
<text x="37.5" y="27.5">1</text>
<text x="37.5" y="24.9">2</text>
<text x="55.3" y="24.9">3</text>
<text x="55.3" y="27.5">4</text>
<text x="76.8" y="24.9">6</text>
<text x="88.9" y="24.9">1</text>
<text x="19.7" y="40.2">2</text>
<text x="19.7" y="37.6">3</text>
<text x="37.5" y="40.2">2</text>
<text x="37.5" y="37.6">3</text>
<text x="55.3" y="40.2">1</text>
<text x="55.3" y="37.6">2</text>
<text x="19.7" y="42.7">1</text>
<text x="37.5" y="42.7">1</text>
<text x="226.4" y="58.5" transform="rotate(-90 226.4 58.5)">B</text>
<text x="24" y="63">1</text>
<text x="29.9" y="64.1">RESET</text>
<text x="71.7" y="64.1">(AD0)PA0</text>
<text x="85.8" y="65.6">50</text>
<text x="85.8" y="63">49</text>
<text x="107.3" y="60.5">3</text>
<text x="107.3" y="63">4</text>
<text x="114.2" y="60.5">1</text>
<text x="114.2" y="63">2</text>
<text x="225.3" y="62.6" transform="rotate(-90 225.3 62.6)">B</text>
<text x="22.9" y="68.1">46</text>
<text x="29.9" y="69.2">AREF</text>
<text x="71.7" y="71.8">(AD3)PA3</text>
<text x="71.7" y="69.2">(AD2)PA2</text>
<text x="71.7" y="66.7">(AD1)PA1</text>
<text x="85.8" y="70.7">52</text>
<text x="85.8" y="68.1">51</text>
<text x="207.5" y="68.1" transform="rotate(-90 207.5 68.1)">3</text>
<text x="210.7" y="70.7">2</text>
<text x="231.4" y="70.7">C</text>
<text x="235.5" y="71.8">C</text>
<text x="22.9" y="73.2">76</text>
<text x="22.9" y="75.7">75</text>
<text x="29.9" y="74.3">PL0(ICP4)</text>
<text x="29.9" y="76.8">PL1(ICP5)</text>
<text x="71.7" y="76.8">(AD5)PA5</text>
<text x="71.7" y="74.3">(AD4)PA4</text>
<text x="85.8" y="75.7">54</text>
<text x="85.8" y="73.2">53</text>
<text x="107.3" y="73.2">3</text>
<text x="107.3" y="75.7">4</text>
<text x="114.2" y="73.2">1</text>
<text x="114.2" y="75.7">2</text>
<text x="207.5" y="75.1" transform="rotate(-90 207.5 75.1)">1</text>
<text x="22.9" y="78.3">74</text>
<text x="22.9" y="80.8">73</text>
<text x="22.9" y="83.3">72</text>
<text x="29.9" y="79.4">PL2(T5)</text>
<text x="29.9" y="81.9">PL3(OC5A)</text>
<text x="71.7" y="81.9">(AD7)PA7</text>
<text x="71.7" y="79.4">(AD6)PA6</text>
<text x="85.8" y="80.8">56</text>
<text x="85.8" y="78.3">55</text>
<text x="225.3" y="80.8" transform="rotate(-90 225.3 80.8)">A</text>
<text x="244.9" y="78.3">1</text>
<text x="244.9" y="80.8">3</text>
<text x="244.9" y="83.3">5</text>
<text x="253.3" y="78.3">2</text>
<text x="253.3" y="80.8">4</text>
<text x="253.3" y="83.3">6</text>
<text x="22.9" y="85.9">71</text>
<text x="22.9" y="88.4">70</text>
<text x="29.9" y="84.5">PL4(OC5B)</text>
<text x="29.9" y="87">PL5(OC5C)</text>
<text x="29.9" y="89.5">PL6</text>
<text x="63.2" y="89.5">(SCK/PCINT1)PB1</text>
<text x="64.7" y="87">(SS/PCINT0)PB0</text>
<text x="85.8" y="88.4">79</text>
<text x="85.8" y="85.9">80</text>
<text x="107.3" y="85.9">3</text>
<text x="107.3" y="88.4">4</text>
<text x="114.2" y="85.9">1</text>
<text x="114.2" y="88.4">2</text>
<text x="226.4" y="84.9" transform="rotate(-90 226.4 84.9)">A</text>
<text x="244.9" y="85.9">7</text>
<text x="253.3" y="85.9">8</text>
<text x="22.9" y="90.9">69</text>
<text x="29.9" y="92.1">PL7</text>
<text x="62.1" y="94.6">(MISO/PCINT3)PB3</text>
<text x="62.1" y="92.1">(MOSI/PCINT2)PB2</text>
<text x="85.8" y="93.5">77</text>
<text x="85.8" y="90.9">78</text>
<text x="161.2" y="90.9">1</text>
<text x="167" y="92.1">VB3</text>
<text x="172.7" y="94.6">HIN1</text>
<text x="182.2" y="93.5">15</text>
<text x="22.9" y="96">15</text>
<text x="22.9" y="98.6">16</text>
<text x="22.9" y="101.1">17</text>
<text x="29.9" y="97.2">PK0(ADC8/PCINT16)</text>
<text x="29.9" y="99.7">PK1(ADC9/PCINT17)</text>
<text x="61.8" y="97.2">(OC2A/PCINT4)PB4</text>
<text x="61.8" y="99.7">(OC1A/PCINT5)PB5</text>
<text x="85.8" y="96">41</text>
<text x="85.8" y="98.6">42</text>
<text x="85.8" y="101.1">43</text>
<text x="107.3" y="98.6">3</text>
<text x="107.3" y="101.1">4</text>
<text x="114.2" y="98.6">1</text>
<text x="114.2" y="101.1">2</text>
<text x="161.2" y="98.6">2</text>
<text x="167" y="99.7">VS3</text>
<text x="172.7" y="97.2">HIN2</text>
<text x="172.7" y="99.7">HIN3</text>
<text x="182.2" y="96">16</text>
<text x="182.2" y="98.6">17</text>
<text x="182.2" y="101.1">18</text>
<text x="244.9" y="96">1</text>
<text x="244.9" y="98.6">3</text>
<text x="244.9" y="101.1">5</text>
<text x="253.3" y="96">2</text>
<text x="253.3" y="98.6">4</text>
<text x="253.3" y="101.1">6</text>
<text x="22.9" y="103.6">18</text>
<text x="22.9" y="106.2">19</text>
<text x="29.9" y="102.2">PK2(ADC10/PCINT18)</text>
<text x="29.9" y="104.8">PK3(ADC11/PCINT19)</text>
<text x="29.9" y="107.3">PK4(ADC12/PCINT20)</text>
<text x="55.3" y="104.8">(OC0A/OC1C/PCINT7)PB7</text>
<text x="61.8" y="102.2">(OC1B/PCINT6)PB6</text>
<text x="85.8" y="103.6">44</text>
<text x="161.2" y="103.6">4</text>
<text x="167" y="104.8">VB2</text>
<text x="173.1" y="102.2">LIN1</text>
<text x="173.1" y="104.8">LIN2</text>
<text x="173.1" y="107.3">LIN3</text>
<text x="182.2" y="103.6">19</text>
<text x="182.2" y="106.2">20</text>
<text x="244.9" y="103.6">7</text>
<text x="244.9" y="106.2">9</text>
<text x="253.3" y="103.6">8</text>
<text x="253.3" y="106.2">10</text>
<text x="22.9" y="108.7">20</text>
<text x="22.9" y="111.3">21</text>
<text x="22.9" y="113.8">22</text>
<text x="29.9" y="109.9">PK5(ADC13/PCINT21)</text>
<text x="29.9" y="112.4">PK6(ADC14/PCINT22)</text>
<text x="72.9" y="109.9">(A8)PC0</text>
<text x="72.9" y="112.4">(A9)PC1</text>
<text x="85.8" y="108.7">64</text>
<text x="85.8" y="111.3">63</text>
<text x="85.8" y="113.8">62</text>
<text x="135.7" y="109.9">P$1</text>
<text x="135.7" y="112.4">P$2</text>
<text x="144.1" y="108.7">P$1</text>
<text x="144.1" y="111.3">P$2</text>
<text x="144.1" y="113.8">P$3</text>
<text x="161.2" y="111.3">5</text>
<text x="167" y="112.4">VS2</text>
<text x="22.9" y="118.9">29</text>
<text x="29.9" y="120">PJ0(RXD3/PCINT9)</text>
<text x="29.9" y="114.9">PK7(ADC15/PCINT23)</text>
<text x="71.8" y="114.9">(A10)PC2</text>
<text x="71.8" y="120">(A12)PC4</text>
<text x="71.9" y="117.5">(A11)PC3</text>
<text x="85.8" y="116.3">61</text>
<text x="85.8" y="118.9">60</text>
<text x="135.7" y="114.9">P$3</text>
<text x="161.2" y="116.3">7</text>
<text x="167" y="117.4">VB1</text>
<text x="170.4" y="120">FLT-EN</text>
<text x="182.2" y="118.9">21</text>
<text x="22.9" y="121.4">30</text>
<text x="29.9" y="122.5">PJ1(TXD3/PCINT10)</text>
<text x="71.8" y="122.5">(A13)PC5</text>
<text x="71.8" y="125.1">(A14)PC6</text>
<text x="85.8" y="121.4">59</text>
<text x="85.8" y="124">58</text>
<text x="117.9" y="125.1">P$1</text>
<text x="126.4" y="124">P$1</text>
<text x="138.9" y="124" transform="rotate(-90 138.9 124)">AC1</text>
<text x="161.2" y="124">8</text>
<text x="167" y="125.1">VS1</text>
<text x="172.1" y="122.5">ITRIP</text>
<text x="173.3" y="125.1">VTH</text>
<text x="182.2" y="121.4">22</text>
<text x="182.2" y="124">13</text>
<text x="230.5" y="125.1">IN+</text>
<text x="245.5" y="125.1">OUT+</text>
<text x="22.9" y="126.5">27</text>
<text x="22.9" y="129">28</text>
<text x="22.9" y="131.6">37</text>
<text x="29.9" y="127.6">PH0(RXD2)</text>
<text x="29.9" y="130.1">PH1(TXD2)</text>
<text x="71.8" y="127.6">(A15)PC7</text>
<text x="85.8" y="126.5">57</text>
<text x="85.8" y="131.6">23</text>
<text x="117.9" y="127.6">P$2</text>
<text x="126.4" y="126.5">P$2</text>
<text x="135.7" y="126.5">-</text>
<text x="142.2" y="126.5">+</text>
<text x="160" y="129">10</text>
<text x="160" y="131.6">12</text>
<text x="167" y="130.1">V+</text>
<text x="173.1" y="130.1">VCC</text>
<text x="182.2" y="129">14</text>
<text x="182.2" y="131.6">23</text>
<text x="22.9" y="134.1">38</text>
<text x="22.9" y="136.7">39</text>
<text x="29.9" y="135.2">PH4(OC4B)</text>
<text x="29.9" y="137.8">PH5(OC4C)</text>
<text x="29.9" y="132.7">PH3(OC4A)</text>
<text x="64.7" y="137.8">(RXD1/INT2)PD2</text>
<text x="66" y="135.2">(SDA/INT1)PD1</text>
<text x="66.2" y="132.7">(SCL/INT0)PD0</text>
<text x="85.8" y="134.1">24</text>
<text x="85.8" y="136.7">25</text>
<text x="138.9" y="133.9" transform="rotate(-90 138.9 133.9)">AC2</text>
<text x="167" y="132.7">V-</text>
<text x="173.4" y="132.7">VSS</text>
<text x="230.5" y="135.2">IN-</text>
<text x="246.1" y="135.2">OUT-</text>
<text x="22.9" y="139.2">40</text>
<text x="29.9" y="140.3">PH6(OC2B)</text>
<text x="64.9" y="140.3">(TXD1/INT3)PD3</text>
<text x="73" y="142.8">(T0)PD7</text>
<text x="85.8" y="139.2">26</text>
<text x="85.8" y="141.7">65</text>
<text x="22.9" y="144.3">68</text>
<text x="22.9" y="146.8">67</text>
<text x="22.9" y="149.4">66</text>
<text x="29.9" y="145.4">PG0(WR)</text>
<text x="29.9" y="147.9">PG1(RD)</text>
<text x="63.2" y="147.9">(RXD0/PCIN8)PE0</text>
<text x="85.8" y="146.8">31</text>
<text x="85.8" y="149.4">32</text>
<text x="134.2" y="149.2">LCD DISPLAY 16x2</text>
<text x="230.5" y="147.9">IN+</text>
<text x="245.5" y="147.9">OUT+</text>
<text x="22.9" y="151.9">35</text>
<text x="29.9" y="150.5">PG2(ALE)</text>
<text x="29.9" y="153">PG5(OC0B)</text>
<text x="64.6" y="153">(OC3A/AIN1)PE3</text>
<text x="64.6" y="155.5">(OC3B/AIN4)PE4</text>
<text x="70.2" y="150.5">(TXD0)PE1</text>
<text x="85.8" y="151.9">36</text>
<text x="85.8" y="154.4">33</text>
<text x="24" y="157">7</text>
<text x="24" y="159.5">8</text>
<text x="29.9" y="158.1">PF0(ADC0)</text>
<text x="29.9" y="160.6">PF1(ADC1)</text>
<text x="64.6" y="158.1">(OC3C/INT5)PE5</text>
<text x="85.8" y="157">34</text>
<text x="97.7" y="157">5</text>
<text x="113.7" y="157">3</text>
<text x="230.5" y="158.1">IN-</text>
<text x="246.1" y="158.1">OUT-</text>
<text x="22.9" y="164.6">10</text>
<text x="23" y="167.1">11</text>
<text x="24" y="162.1">9</text>
<text x="29.9" y="165.7">PF3(ADC3)</text>
<text x="29.9" y="163.2">PF2(ADC2)</text>
<text x="96.5" y="162.1">81</text>
<text x="96.5" y="167.1">82</text>
<text x="113.7" y="162.1">47</text>
<text x="113.7" y="167.1">48</text>
<text x="127.3" y="165.1" transform="rotate(-90 127.3 165.1)">GND</text>
<text x="129.9" y="165.1" transform="rotate(-90 129.9 165.1)">VCC</text>
<text x="132.4" y="165.1" transform="rotate(-90 132.4 165.1)">CONTR</text>
<text x="135" y="165.1" transform="rotate(-90 135 165.1)">RS</text>
<text x="137.5" y="165.1" transform="rotate(-90 137.5 165.1)">R/W</text>
<text x="140" y="165.1" transform="rotate(-90 140 165.1)">E</text>
<text x="142.6" y="165.1" transform="rotate(-90 142.6 165.1)">D0</text>
<text x="145.1" y="165.1" transform="rotate(-90 145.1 165.1)">D1</text>
<text x="147.7" y="165.1" transform="rotate(-90 147.7 165.1)">D2</text>
<text x="150.2" y="165.1" transform="rotate(-90 150.2 165.1)">D3</text>
<text x="152.7" y="165.1" transform="rotate(-90 152.7 165.1)">D4</text>
<text x="155.3" y="165.1" transform="rotate(-90 155.3 165.1)">D5</text>
<text x="157.8" y="165.1" transform="rotate(-90 157.8 165.1)">D6</text>
<text x="160.4" y="165.1" transform="rotate(-90 160.4 165.1)">D7</text>
<text x="162.9" y="165.1" transform="rotate(-90 162.9 165.1)">NC</text>
<text x="165.4" y="165.1" transform="rotate(-90 165.4 165.1)">NC</text>
<text x="22.9" y="169.6">12</text>
<text x="22.9" y="172.2">13</text>
<text x="29.9" y="168.2">PF4(ADC4/TCK)</text>
<text x="29.9" y="170.8">PF5(ADC5/TMS)</text>
<text x="29.9" y="173.3">PF6(ADC6/TDO)</text>
<text x="97.7" y="172.2">4</text>
<text x="113.7" y="172.2">2</text>
<text x="126.2" y="169" transform="rotate(-90 126.2 169)">1</text>
<text x="128.8" y="169" transform="rotate(-90 128.8 169)">2</text>
<text x="131.3" y="169" transform="rotate(-90 131.3 169)">3</text>
<text x="133.9" y="169" transform="rotate(-90 133.9 169)">4</text>
<text x="136.4" y="169" transform="rotate(-90 136.4 169)">5</text>
<text x="138.9" y="169" transform="rotate(-90 138.9 169)">6</text>
<text x="141.4" y="169" transform="rotate(-90 141.4 169)">7</text>
<text x="144" y="169" transform="rotate(-90 144 169)">8</text>
<text x="146.5" y="169" transform="rotate(-90 146.5 169)">9</text>
<text x="149.1" y="170.2" transform="rotate(-90 149.1 170.2)">10</text>
<text x="151.6" y="170" transform="rotate(-90 151.6 170)">11</text>
<text x="154.1" y="170.2" transform="rotate(-90 154.1 170.2)">12</text>
<text x="156.7" y="170.2" transform="rotate(-90 156.7 170.2)">13</text>
<text x="159.2" y="170.2" transform="rotate(-90 159.2 170.2)">14</text>
<text x="161.8" y="170.2" transform="rotate(-90 161.8 170.2)">15</text>
<text x="164.3" y="170.2" transform="rotate(-90 164.3 170.2)">16</text>
<text x="22.9" y="174.7">14</text>
<text x="29.9" y="175.9">PF7(ADC7/TDI)</text>
<text x="96.5" y="177.2">45</text>
<text x="113.7" y="177.2">6</text>
</g>
<g font-size="1.8">
<text x="88.2" y="23.2" transform="rotate(-90 88.2 23.2)">2</text>
<text x="88.2" y="20.6" transform="rotate(-90 88.2 20.6)">3</text>
<text x="79.8" y="27.5" transform="rotate(-90 79.8 27.5)">ON</text>
<text x="88.2" y="25.4" transform="rotate(-90 88.2 25.4)">1</text>
<text x="156.5" y="93.4" transform="rotate(-90 156.5 93.4)">+</text>
<text x="156.5" y="106.1" transform="rotate(-90 156.5 106.1)">+</text>
<text x="156.5" y="118.8" transform="rotate(-90 156.5 118.8)">+</text>
<text x="124" y="131.9">t_blok$</text>
<text x="148.8" y="131.5" transform="rotate(-90 148.8 131.5)">+</text>
<text x="209.8" y="149.3" transform="rotate(-90 209.8 149.3)">+</text>
</g>
</svg>
